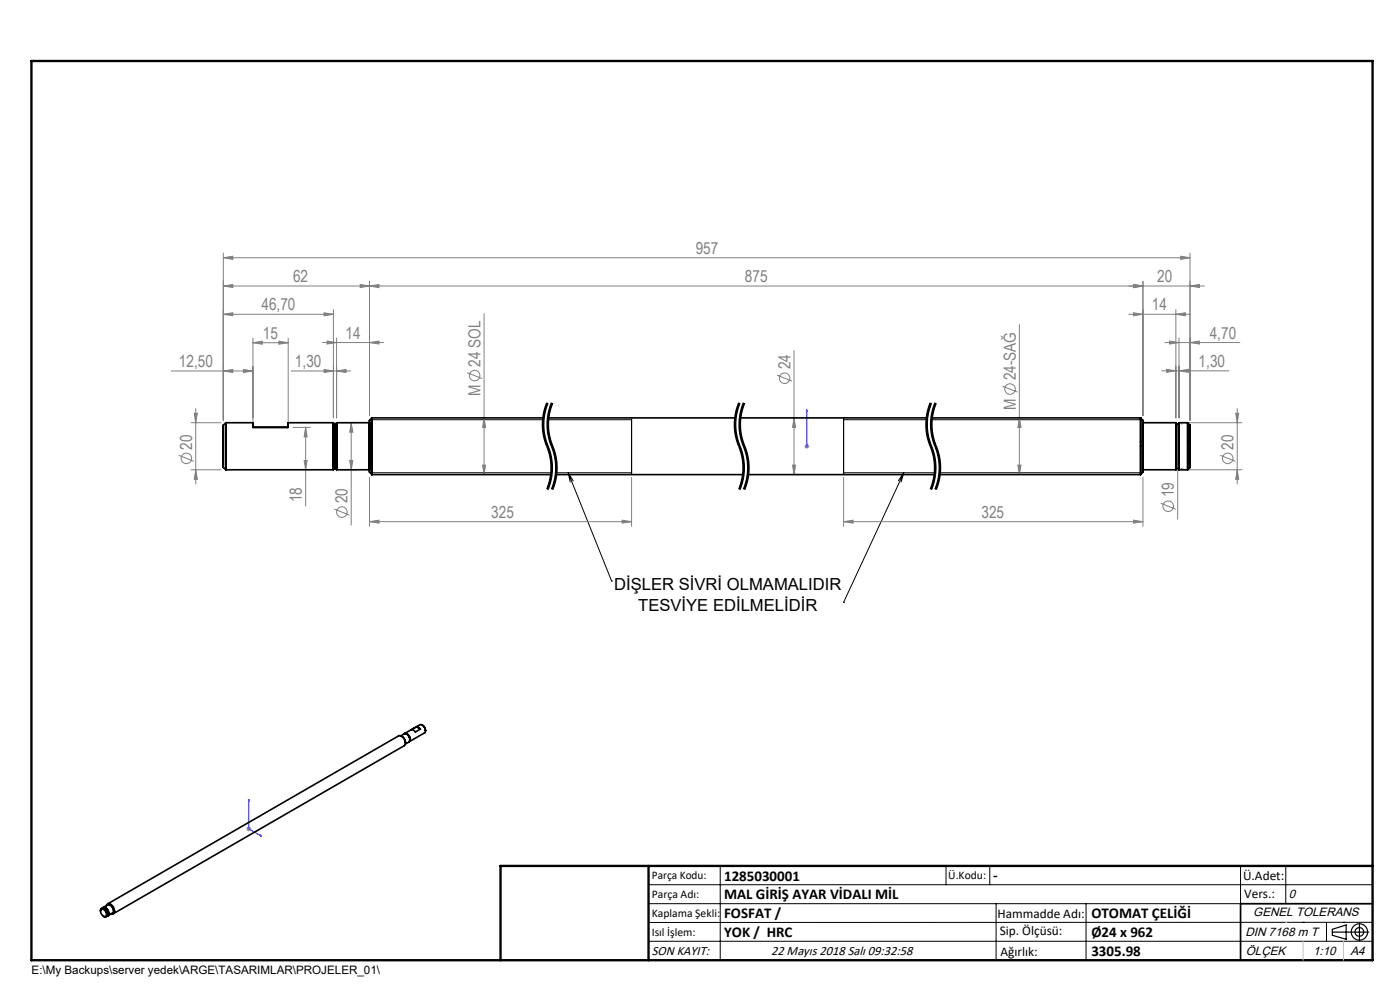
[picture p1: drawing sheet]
<svg xmlns="http://www.w3.org/2000/svg" width="297mm" height="210mm" viewBox="0 0 297 210" stroke-linecap="round" stroke-linejoin="round" font-family="sans-serif">
<g fill="none" stroke="#808080" stroke-width=".21">
<path d="M47.4 54.7l2-.3v.6zM47.4 53.7v35.5M47.4 54.7h205M78.4 59.6v28.6M242.5 59.6v28.6M250.5 54.4l1.9 .3-1.9 .3zM252.4 53.7v35.5M36.3 78.7h17.4M47.4 66.7l2-.4v.7zM47.4 60.7l2-.3v.6zM47.4 60.7h208.1M47.4 66.7h23.3"/>
<path d="M47.4 78.7l2-.3v.6zM51.6 78.4l2.1 .3-2.1 .3zM53.7 72.7l1.9-.3v.6zM53.7 71.7v18M53.7 72.7h7.4M59.2 72.4l1.9 .3-1.9 .3zM61.1 71.7v18M61.8 78.7h12.6M68.4 72.7h13M68.8 66.3l1.9 .4-1.9 .3zM68.8 78.4l1.9 .3-1.9 .3zM69.4 72.3l2 .4-2 .3z"/>
<path d="M70.7 65.7v22.9M71.4 78.7l2-.3v.6zM71.4 71.7v16.9M76.4 60.4l2 .3-2 .3zM78.4 72.7l2-.4v.7zM78.4 60.7l2-.3v.6zM99.1 79l3.2 1.3M102.7 66.5v34.2M164.9 79.6l3.1 1.2M168.5 74.4v26.3M216.3 68.9v31.8M239.5 66.7h12.9"/>
<path d="M240.5 66.3l2 .4-2 .3zM240.5 60.4l2 .3-2 .3zM246.5 78.7h14.2M247.1 72.7h15.9M247.5 78.3l1.9 .4-1.9 .3zM248.1 72.3l2 .4-2 .3zM249.4 66.7l2.1-.4v.7zM249.4 65.7v22.9M250.1 78.7l2-.4v.7zM250.1 71.7v16.9M252.4 72.7l2.1-.4v.7zM252.4 60.7l2.1-.3v.6z"/>
<path d="M37.9 96.6l3.2 1.3M40.5 89.7h6.4M40.5 99.7h6.4M41.2 87.7h.7l-.4 2zM41.5 86.7v15.9M41.5 99.7l.4 2h-.7zM62.2 90.7h3.6M64.5 97.7h.7l-.4 2zM64.8 90.7l.4 2h-.7zM64.8 90.7v16.6M72.4 89.7h3.1M72.4 99.7h3.1"/>
<path d="M74.2 97.7h.7l-.4 2zM74.5 89.7l.4 2h-.7zM74.5 89.7v21.7M102.4 98.7h.6l-.3 2zM102.7 88.6l.3 2.1h-.6zM168.1 98.7h.7l-.3 2zM168.5 88.6l.3 2.1h-.7zM170.7 94.7h1M170.8 94.3l.7 .7M171.2 94.1v1.1M171.5 94.3l-.7 .7M212.7 81.9l3.2 1.3"/>
<path d="M215.9 98.7h.7l-.3 2zM216.3 88.6l.3 2.1h-.7zM249.5 97.4h.7l-.4 2zM249.8 89.9l.4 2h-.7zM249.8 89.9v20.2M250.5 89.7h13M250.5 99.7h13M250.5 99.4h.3M250.5 89.9h.3M258.9 96.6l3.2 1.3M262.1 87.7h.7l-.3 2zM262.5 86.7v15.9"/>
<path d="M262.5 99.7l.3 2h-.7zM70.9 108l3.2 1.3M78.4 110.7l2-.4v.7zM78.4 110.7h55.6M78.4 101.3v10.3M132 110.3l2 .4-2 .3zM134 101.3v10.3M179 110.7l2-.4v.7zM179 101.3v10.3M179 110.7h63.5M240.5 110.3l2 .4-2 .3zM242.5 101.3v10.3"/>
<path d="M246.2 106.7l3.2 1.3M52.3 175.8h1M52.4 175.5l.7 .7M52.8 175.3v1M53.1 175.5l-.7 .7"/>
<circle cx="100.7" cy="79.7" r="1.12"/>
<circle cx="39.6" cy="97.2" r="1.12"/>
<circle cx="166.4" cy="80.2" r="1.12"/>
<circle cx="214.3" cy="82.5" r="1.12"/>
<circle cx="260.5" cy="97.2" r="1.12"/>
<circle cx="72.5" cy="108.6" r="1.12"/>
<circle cx="247.8" cy="107.4" r="1.12"/>
</g>
<g fill="none" stroke="#000" stroke-width=".21">
<path d="M78.5 89h36.7M115.2 92.3l1.4 4.3 .3 2.4M115.4 89.8a11.7 11.7 0 0 0 .8 4.5M116 85.4a12.1 12.1 0 0 0-.8 6.9M116.1 85.5a12.4 12.4 0 0 0 .4 10.1 11.9 11.9 0 0 1-.4 8.2M116.2 94.3l.1 .3zM116.2 92.3l1.4 4.3 .3 2.4M116.2 89h17.8M116.2 89.1a14.5 14.5 0 0 0 1.4 6.9 12 12 0 0 1-.5 7.8M116.3 85.5l-.6 1.9-.3 2.4M116.3 94.6a12.1 12.1 0 0 1 .7 6.9M116.4 89.8l.1 2 .3 1.4"/>
<path d="M116.8 93.2a13.7 13.7 0 0 1 1.3 8l-.1 .3M116.8 86.9l-.4 2.9M116.9 99l-.2 2.4-.7 2.4M117 85.4a12.1 12.1 0 0 0-.8 6.9M117.1 85.5l-.6 1.9-.3 1.7M117.3 85.5l-.5 1.4M117.9 99l-.2 2.4-.7 2.4M156 92.3l1.3 4.3 .3 2.4M156.1 89.8l.1 2 .3 1.4M156.5 93.2a13.7 13.7 0 0 1 1.2 8.3M156.5 86.9l-.4 2.9M156.7 85.4a12.1 12.1 0 0 0-.7 6.9"/>
<path d="M156.8 85.5a11.9 11.9 0 0 0-.1 8.7 12 12 0 0 1 .1 9.6M157 92.3l1.3 4.3 .3 2.4M157 85.5l-.5 1.4M157.1 89.8a14.7 14.7 0 0 0 1.4 6.2l.4 2.5-.2 3M157.6 99l-.2 2.4-.7 2.4M157.7 85.4a12.1 12.1 0 0 0-.7 6.9M157.8 85.5a11.9 11.9 0 0 0-.1 8.7 12 12 0 0 1 .1 9.6M158 85.5l-.6 1.9-.3 2.4M158.6 99l-.2 2.4-.7 2.4M179 89h17.6M196.6 92.3l1.3 4.3 .3 2.4M196.7 89.8a14.7 14.7 0 0 0 1.4 6.2l.5 2.5-.2 3"/>
<path d="M197.3 85.4a12.1 12.1 0 0 0-.7 6.9M197.5 85.5a11.9 11.9 0 0 0-.2 8.7 12.1 12.1 0 0 1 .7 8.2l-.5 1.4M197.6 89h44.7M197.6 92.3l1.3 4.3M197.6 89.1a14.5 14.5 0 0 0 1.4 6.9 11.9 11.9 0 0 1-.5 7.8M197.6 85.5l-.6 1.9-.3 2.4M197.7 89.8l.1 1.5 .4 1.9M198.2 93.2a13.7 13.7 0 0 1 1.2 8.3M198.2 86.9l-.5 2.9M198.2 99l-.2 2.4-.7 2.4M198.3 85.4a12.1 12.1 0 0 0-.7 6.9M198.5 85.5l-.6 1.9-.3 1.7"/>
<path d="M198.6 85.5l-.4 1.4M198.9 96.6l.3 2.4M199.2 99l-.3 2.9M78.5 100.3h38.5M117 101.5l-.7 2.4M118 100.3h16M118 101.5l-.7 2.4M120.5 100.3l9.3 23M120.5 100.3l1.1 1.7M120.5 100.3l.5 2M157.7 101.5l-.7 2.4M158.7 101.5l-.7 2.4"/>
<path d="M179 100.3h19.3M191.7 100.3l-12.7 27.5M191.7 100.3l-.5 1.9M191.7 100.3l-1.1 1.7M198.4 101.5l-.8 2.4M198.9 101.9l-.6 1.9M199.3 100.3h43M199.4 101.5l-.8 2.4M129.8 123.3h.1M179 127.8h.1M84.7 156.1a1.29 1.29 0 0 1 1.1 2M22.6 192.1a.61 .61 0 0 1 .7-.3 .61 .61 0 0 1 .5 .4 1.11 1.11 0 0 1 .1 1.6h-.3"/>
<path d="M137.6 187.7h153.6M137.6 191.7h153.6M137.6 199.7h153.6M152.8 183.7v20M200.7 183.7v4M210 183.7v4M211.3 191.7v12M230.4 191.7v12M263.2 183.7v20M272.8 183.7v8M276.4 195.6h.1M281.4 195.6v4.1"/>
<path d="M285 195.6h.1M291.2 195.6l-153.6 .1"/>
</g>
<g fill="none" stroke="#000" stroke-width=".25">
<path d="M134 88.6v12.1M179 88.6v12.1M282.6 197.7h7.8M282.6 197.1l3-.9v3l-3-.8zM288.4 195.8v3.8M106.2 203.7h185"/>
<circle cx="288.4" cy="197.7" r="1.74"/>
<circle cx="288.4" cy="197.7" r=".93"/>
</g>
<path d="M116.1 85.5a11.9 11.9 0 0 0 0 9.1M116.1 94.6a11.9 11.9 0 0 1 0 9.2M117.1 85.5a11.9 11.9 0 0 0 0 9.1M117.1 94.6a11.9 11.9 0 0 1 0 9.2M156.8 85.5a11.9 11.9 0 0 0 0 9.1M156.8 94.6a11.9 11.9 0 0 1 0 9.2M157.8 85.5a11.9 11.9 0 0 0 0 9.1M157.8 94.6a11.9 11.9 0 0 1 0 9.2M197.5 85.5a11.9 11.9 0 0 0 0 9.1M197.5 94.6a11.9 11.9 0 0 1 0 9.2M198.5 85.5a11.9 11.9 0 0 0 0 9.1M198.5 94.6a11.9 11.9 0 0 1 0 9.2" fill="none" stroke="#000" stroke-width=".21" stroke-dasharray="6.3 1.3 1.3 1.3" stroke-dashoffset="3.5" stroke-linecap="butt"/>
<path d="M171.2 94.6v.1zM171.2 87v.3v-.3M171.2 94.7h.1M171.2 87v7.7M52.8 169.5v.4l-.1-.1zM52.8 169.5v6.3l2.7 1.6M55.2 177.2l.3 .2-.3-.1z" fill="none" stroke="#00f" stroke-width=".21"/>
<path d="M291.2 191.7h-28v12" fill="none" stroke="#000" stroke-width=".35"/>
<path d="M6.7 12.9h284.5v190.8h-284.5zM137.6 183.7v20M291.2 183.7h-185v20" fill="none" stroke="#000" stroke-width=".5"/>
<path d="M276.4 199.7v4M285 199.7v4" fill="none" stroke="#c0c0c0" stroke-width=".21"/>
<path d="M272.8 195.6h.1" fill="none" stroke="#c0c0c0" stroke-width=".25"/>
<g fill="#00f">
<path d="M171.2 94.6v.1zM171.2 87v.3z"/>
<path d="M55.2 177.2l.3 .2-.3-.1zM52.8 169.5v.4l-.1-.1z"/>
</g>
<g fill="#808080">
<path d="M51.6 78.4l2.1 .3-2.1 .3zM47.4 78.7l2-.3v.6zM59.2 72.4l1.9 .3-1.9 .3zM53.7 72.7l1.9-.3v.6zM240.5 110.3l2 .4-2 .3zM179 110.7l2-.4v.7zM252.4 60.7l2.1-.3v.6zM240.5 60.4l2 .3-2 .3z"/>
<path d="M78.4 110.7l2-.4v.7zM132 110.3l2 .4-2 .3zM47.4 66.7l2-.4v.7zM68.8 66.3l1.9 .4-1.9 .3zM68.8 78.4l1.9 .3-1.9 .3zM71.4 78.7l2-.3v.6zM69.4 72.3l2 .4-2 .3zM78.4 72.7l2-.4v.7zM78.4 60.7l2-.3v.6zM240.5 60.4l2 .3-2 .3zM240.5 66.3l2 .4-2 .3zM249.4 66.7l2.1-.4v.7zM247.5 78.3l1.9 .4-1.9 .3zM250.1 78.7l2-.4v.7zM248.1 72.3l2 .4-2 .3zM252.4 72.7l2.1-.4v.7zM47.4 54.7l2-.3v.6zM250.5 54.4l1.9 .3-1.9 .3zM47.4 60.7l2-.3v.6zM76.4 60.4l2 .3-2 .3z"/>
<path d="M102.4 98.7h.6l-.3 2zM102.7 88.6l.3 2.1h-.6zM215.9 98.7h.7l-.3 2zM216.3 88.6l.3 2.1h-.7zM249.5 97.4h.7l-.4 2zM249.8 89.9l.4 2h-.7z"/>
<path d="M41.2 87.7h.7l-.4 2zM41.5 99.7l.4 2h-.7zM74.5 89.7l.4 2h-.7zM74.2 97.7h.7l-.4 2zM64.8 90.7l.4 2h-.7zM64.5 97.7h.7l-.4 2zM262.1 87.7h.7l-.3 2zM262.5 99.7l.3 2h-.7zM168.5 88.6l.3 2.1h-.7zM168.1 98.7h.7l-.3 2z"/>
</g>
<g fill="none" stroke="#000" stroke-width=".35">
<path d="M47.4 90.2v9zM47.4 99.2l.5 .5h22.8M47.9 89.7v10zM53.7 89.7v1zM53.7 89.7h-5.8l-.5 .5M53.7 90.7h7.4M61.1 89.7v1zM61.1 89.7h9.6M70.7 89.8h.7M70.7 99.5h.7M70.7 89.7v10zM70.7 89.8v4.9z"/>
<path d="M70.7 94.7v4.8zM70.8 89.9v4.8zM70.8 94.7v4.7zM71.3 89.9v4.8zM71.3 94.7v4.7zM71.4 89.7v10zM71.4 89.8v4.9zM71.4 94.7v4.8zM71.4 99.7h7M71.4 89.7h7M78.4 89.7v10zM78.4 89.2v10.9z"/>
<path d="M78.9 94.7v6zM78.9 88.6v6.1zM115.3 88.6h-36.4l-.5 .6M116.3 88.6h39.7M157 88.6h39.6M197.6 88.6h44.4l.5 .6M242 94.7v6zM242 88.6v6.1zM242.5 89.7v10zM242.5 89.2v10.9zM242.5 99.7h6.9M242.5 89.7h6.9"/>
<path d="M249.4 99.5h.7M249.4 89.8h.7M249.4 89.7v10zM249.4 89.8v9.7zM249.5 89.9v9.5zM250 89.9v9.5zM250.1 89.8v9.7zM250.1 89.7v10zM250.1 89.7h1.9l.4 .5M252 89.7v10zM252.4 90.2v9zM252.4 99.2l-.4 .5h-1.9"/>
<path d="M78.4 100.1l.5 .6h38M117.9 100.7h39.8M158.7 100.7h39.6M242.5 100.1l-.5 .6h-42.7M85 156.1l.7-.4a1.14 1.14 0 0 1 1 1.7l-.7 .4M85.2 156.2h.1a1.75 1.75 0 0 1 .7 1.4M85.8 155.6a1.11 1.11 0 0 1 1 .6 1.11 1.11 0 0 1 0 1.2M85.9 155.6a1.17 1.17 0 0 1 1 1.6 1.26 1.26 0 0 0-.9-1.6M88.3 154.2l-1 .6 .4 .1 .4 .4 1.1-.7M88.3 154.2l.5 .1 .4 .3M88.3 154.2l.9 .4M89.6 153.8l.5 .5 .2 .7"/>
<path d="M90.3 155l-.1-.3a1.1 1.1 0 0 0-1.1-1l-3.3 1.9M90.3 155l-.1 .4-3.4 1.9M21.3 193.3a.53 .53 0 0 1 .4-.6 .53 .53 0 0 1 .6 .3 .95 .95 0 0 1 .1 1.5l-.5-.1M21.5 192.9a1.02 1.02 0 0 1 .9 1.5 1.04 1.04 0 0 1-.9-1.5zM21.5 192.7a1.07 1.07 0 0 1 1.2 .2 1.07 1.07 0 0 1 .3 1.1l-.5 .4M21.9 192.5a1.18 1.18 0 0 1 1 1.7M22 192.5a1.16 1.16 0 0 1 .9 1.6M22.6 192.1a.61 .61 0 0 1 .5-.4 .61 .61 0 0 1 .6 .3l.2 .2a1.2 1.2 0 0 1 .1 1.6h-.4M22.6 192.1a.6 .6 0 0 1 .6-.3 .6 .6 0 0 1 .5 .4 1.11 1.11 0 0 1 .1 1.6h-.2M22.8 194.3a1.09 1.09 0 0 0 .1-1.2 1.09 1.09 0 0 0-1.1-.6l1.1-.6a1.18 1.18 0 0 1 1 1.8l-1 .6M22.9 191.7l61.7-35.6a1.37 1.37 0 0 1 1.2 2.1l-61.7 35.6"/>
</g>
<g font-size="3.5" fill="#808080">
<text x="147.6" y="53.9">957</text>
<text x="62.2" y="59.9">62</text>
<text x="158" y="59.9">875</text>
<text x="245.5" y="59.9">20</text>
<text x="55.5" y="65.9">46,70</text>
<text x="244.4" y="65.9">14</text>
<text x="55.8" y="71.9">15</text>
<text x="73.3" y="71.9">14</text>
<text x="256.6" y="71.9">4,70</text>
<text x="37.9" y="77.9">12,50</text>
<text x="62.6" y="77.9">1,30</text>
<text x="101.9" y="77.8" transform="rotate(-90 101.9 77.8)">24 SOL</text>
<text x="254.3" y="77.9">1,30</text>
<text x="167.7" y="78.4" transform="rotate(-90 167.7 78.4)">24</text>
<text x="215.5" y="80.7" transform="rotate(-90 215.5 80.7)">24-SAĞ</text>
<text x="101.9" y="84" transform="rotate(-90 101.9 84)">M</text>
<text x="215.5" y="86.9" transform="rotate(-90 215.5 86.9)">M</text>
<text x="40.8" y="95.4" transform="rotate(-90 40.8 95.4)">20</text>
<text x="261.7" y="95.4" transform="rotate(-90 261.7 95.4)">20</text>
<text x="64.1" y="106.5" transform="rotate(-90 64.1 106.5)">18</text>
<text x="73.7" y="106.8" transform="rotate(-90 73.7 106.8)">20</text>
<text x="249.1" y="105.5" transform="rotate(-90 249.1 105.5)">19</text>
<text x="104.2" y="109.9">325</text>
<text x="208.2" y="109.9">325</text>
</g>
<g font-size="3.5">
<text x="130.3" y="125.1">DİŞLER SİVRİ OLMAMALIDIR</text>
<text x="135.4" y="129.6">TESVİYE EDİLMELİDİR</text>
</g>
<g font-size="3.2">
<text x="153.6" y="186.8">1285030001</text>
<text x="153.6" y="190.8">MAL GİRİŞ AYAR VİDALI MİL</text>
<text x="210.7" y="186.6">-</text>
<text x="153.6" y="194.8">FOSFAT /</text>
<text x="231.5" y="194.8">OTOMAT ÇELİĞİ</text>
<text x="153.6" y="198.8">YOK / HRC</text>
<text x="231.5" y="198.7">Ø24 x 962</text>
<text x="231.5" y="202.8">3305.98</text>
</g>
<g font-size="2.8">
<text x="263.7" y="186.7">Ü.Adet:</text>
<text x="263.9" y="190.5">Vers.:</text>
<text x="211.6" y="194.8">Hammadde Adı:</text>
<text x="138.3" y="202.6">SON KAYIT:</text>
<text x="163.6" y="202.6">22 Mayıs 2018 Salı 09:32:58</text>
<text x="212.1" y="198.4">Sip. Ölçüsü:</text>
<text x="212.2" y="202.7">Ağırlık:</text>
</g>
<g font-size="2.6">
<text x="273.4" y="190.4">0</text>
<text x="265.9" y="194.4">GENEL TOLERANS</text>
<text x="264.2" y="198.5">DIN 7168 m T</text>
<text x="264.3" y="202.6">ÖLÇEK</text>
<text x="278.5" y="202.6">1:10</text>
<text x="286.5" y="202.6">A4</text>
</g>
<g font-size="2.5">
<text x="138.3" y="186.4">Parça Kodu:</text>
<text x="138.3" y="190.5">Parça Adı:</text>
<text x="201.2" y="186.5">Ü.Kodu:</text>
<text x="138.3" y="194.5">Kaplama Şekli:</text>
<text x="138.3" y="198.6">Isıl İşlem:</text>
<text x="6.7" y="206.7">E:\My Backups\server yedek\ARGE\TASARIMLAR\PROJELER_01\</text>
</g>
</svg>
